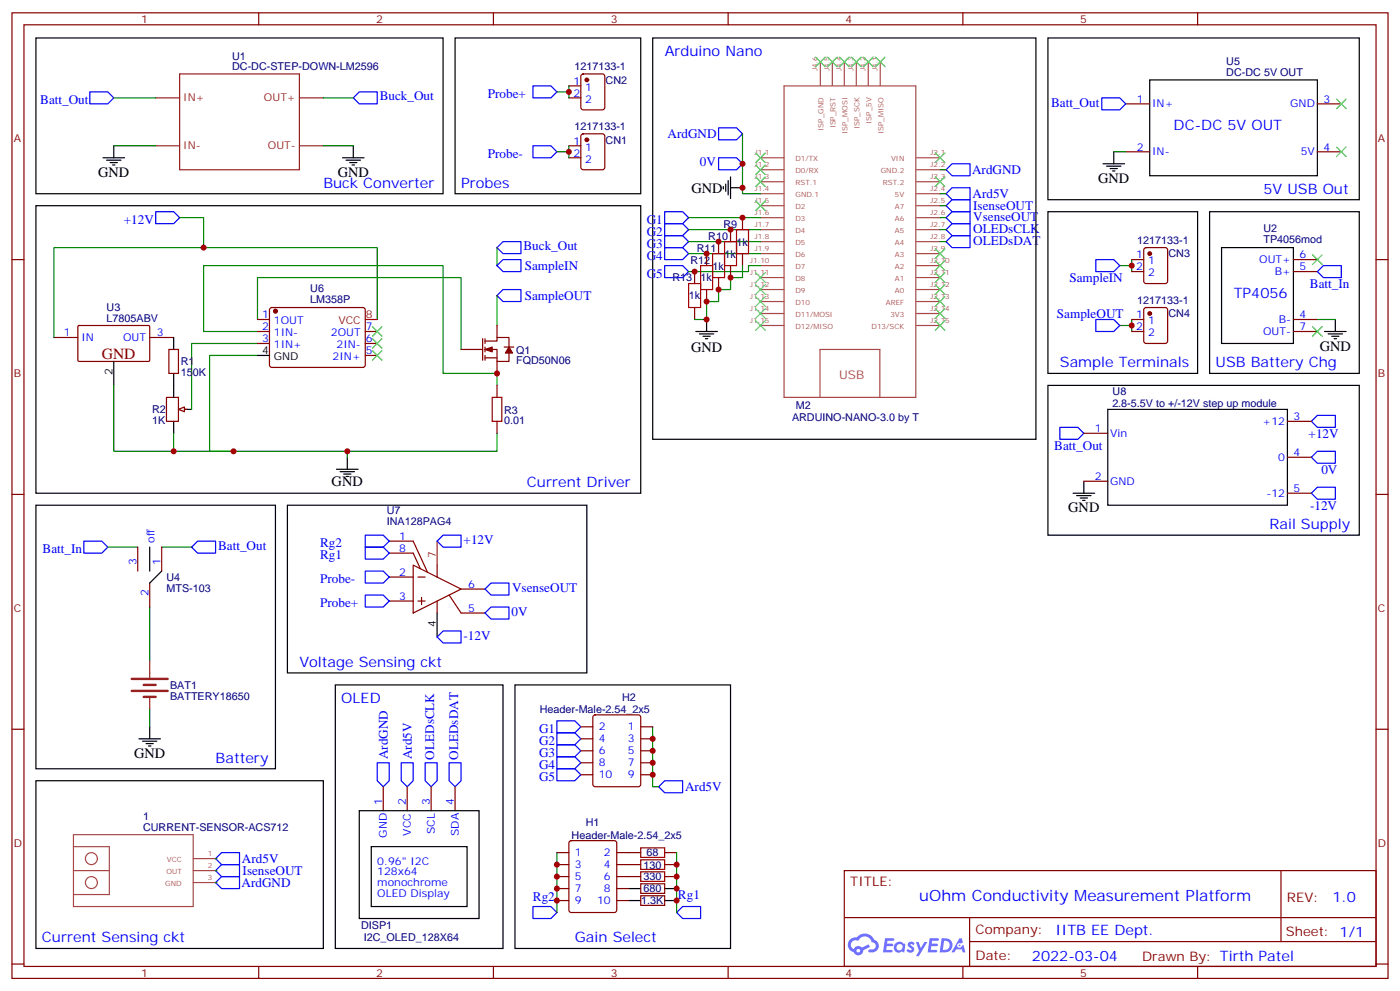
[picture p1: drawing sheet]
<svg xmlns="http://www.w3.org/2000/svg" width="412mm" height="292mm" viewBox="0 0 412 292" stroke-linecap="round" stroke-linejoin="round" font-family="sans-serif">
<g fill="none" stroke="#870000" stroke-width=".35">
<path d="M3.5 3.8h405.4v284.3h-405.4zM7.1 7.3h398.2v277.3h-398.2zM76.2 3.8v3.5M145.3 3.8v3.5M214.5 3.8v3.5M283.6 3.8v3.5M352.8 3.8v3.5M3.5 76.4h3.6M405.3 76.4h3.6M3.5 145.6h3.6M405.3 145.6h3.6M3.5 214.7h3.6"/>
<path d="M405.3 214.7h3.6M248.7 256.4h156.6v28.2h-156.6zM377.3 256.4v20.9M248.7 270.2h156.5M285.6 277.3h119.6M285.6 270.2v14.1M3.5 283.9h3.6M76.2 284.6v3.5M145.3 284.6v3.5M214.5 284.6v3.5M283.6 284.6v3.5M352.8 284.6v3.5"/>
<path d="M405.3 283.9h3.6"/>
</g>
<g fill="#5487ff">
<path d="M267.7 277.5a1.22 1.22 0 0 1 1.7 .3l-.4 .6a.47 .47 0 0 0-.3-.4 .47 .47 0 0 0-.5 .2l.1 .2a1.14 1.14 0 0 1 .8 1.7 1.14 1.14 0 0 1-1.9 0l-.2-.2 .5-.5 .7 .4a.29 .29 0 0 0 .3-.2 .29 .29 0 0 0-.2-.4 1.04 1.04 0 0 1-.6-1.7z"/>
<path d="M260.7 276.3h2.4l.3 .2-.2 .5h-1.8l-.1 .9h1.5l.3 .4-.3 .3h-1.6l-.2 1.1 1.7 .1 .2 .3-.2 .3h-2.6z"/>
<path d="M273.8 276.3h2.4l.3 .2-.1 .5h-1.8l-.2 .9h1.6l.3 .4-.4 .3h-1.6l-.1 1.1 1.7 .1 .2 .3-.2 .3h-2.6z"/>
<path d="M282.6 276.3h.7l.3 1.2-.6 .4a.69 .69 0 0 0-1 .2 .69 .69 0 0 0 .4 1 .69 .69 0 0 0 .9-.6l.5-.3 .6 2.2h-.8l-.2-.8h-1.8l-.5 .8h-.8z"/>
<path d="M269.8 277.4h.8l.6 1.8 1.1-1.8h.9l-2.6 4.2h-.8l.9-1.6z"/>
<path d="M277.4 276.3l-.6 4.1h1.3a2.11 2.11 0 0 0 2.5-2.1 2.11 2.11 0 0 0-2.5-2zM278.1 277a1.39 1.39 0 0 1 1.7 1.4 1.39 1.39 0 0 1-1.8 1.3h-.3z"/>
<path d="M263.7 277.9a1.54 1.54 0 0 0-.1 2.2 1.54 1.54 0 0 0 2.2 .1l.6 .2 .3-2.3-.2-.2h-.4a1.49 1.49 0 0 0-2.4 0zM264 278.9a.94 .94 0 0 1 1.8 0 .94 .94 0 0 1-1.8 0z"/>
<path d="M250.4 276.7a2.18 2.18 0 0 0 1.1 3.7 1.44 1.44 0 0 0 1.6 .9 1.44 1.44 0 0 0 1.2-1.5l2-1-.5-.7-1.9 .9a1.47 1.47 0 0 0-2.4 .5 1.39 1.39 0 0 1-.7-2 1.39 1.39 0 0 1 2-.4 2.12 2.12 0 0 1 2.2-1.3 2.12 2.12 0 0 1 1.9 1.7 1.14 1.14 0 0 1 1.1 1.4 1.14 1.14 0 0 1-1.7 .7 .43 .43 0 0 0-.5 .4 .43 .43 0 0 0 .4 .5 1.98 1.98 0 0 0 2.5-1.3 1.98 1.98 0 0 0-1.2-2.5 3.1 3.1 0 0 0-5.3-.7l-.9 .1zM252.3 280a.55 .55 0 0 1 1.1 0 .55 .55 0 0 1-1.1 0z"/>
<circle cx="282.6" cy="278.4" r=".26"/>
</g>
<g fill="none" stroke="#000" stroke-width=".35">
<path d="M10.6 11.2h119.9v45.8h-119.9zM30.3 46.5h6.4M31.4 47.2h4.2M32.5 47.9h2.1M33.2 48.6h.7M33.5 42.9v3.6M100.9 46.5h6.3M102 47.2h4.2M103 47.9h2.1M103.7 48.6h.7M104.1 42.9v3.6M51.2 113.5v3.5"/>
<path d="M51.2 124.1v3.5M52.9 120.5h3.5M98.8 201.7h49.4v77.6h-49.4zM105.8 238.7h35.3v31.8h-35.3zM109.4 249.3h28.2v17.6h-28.2z"/>
</g>
<path d="M26.5 27.1h5.2l1.8 1.7-1.8 1.8h-5.2zM104.1 28.8l1.7-1.7h5.3v3.5h-5.3zM111.1 224.6h3.6v5.3l-1.8 1.8-1.8-1.8zM118.2 224.6h3.5v5.3l-1.8 1.8-1.7-1.8zM125.2 224.6h3.6v5.3l-1.8 1.8-1.8-1.8zM132.3 224.6h3.5v5.3l-1.7 1.8-1.8-1.8z" fill="none" stroke="#00f" stroke-width=".35"/>
<path d="M49 117h3.6v7.1h-3.6zM53.3 120.5h1.7M112.9 231.7v7M119.9 231.7v7M127 231.7v7M134.1 231.7v7" fill="none" stroke="#870000" stroke-width=".35"/>
<path d="M75.8 97.6h-15.8v-19.4h70.5v31.8h15.9v3.5M75.8 94.1v-12.4h60v21.2M75.8 104.7h-14.1v28.2h84.7v-5.3" fill="none" stroke="#008700" stroke-width=".35"/>
<path d="M52.6 120.5l1.7-.7v1.4z" fill="#f0f0f0" stroke="#870000" stroke-width=".35"/>
<g fill="none" stroke="#008700" stroke-width=".35">
<path d="M33.5 28.8h12.4M95.2 28.8h8.9M167.6 25.3v1.8h-3.6M167.6 27.1v1.7M218.7 39.4v17.6h5.3M33.5 42.9h12.4M95.2 42.9h8.9M167.6 42.9v1.8h-3.6M167.6 44.7v1.8M276.9 57h1.8M276.9 50h1.8M328.1 44.7h3.5"/>
<path d="M52.9 64.1h7.1v8.8M146.4 72.9v5.3M202.8 64.1h21.2M202.8 71.2h21.2M202.8 67.6h21.2M202.8 74.7h21.2M218.7 78.2v3.5h-3.5v3.6h-3.5v3.5h-3.6v5.3h-3.5M224 78.2h-3.5v1.8h-17.7M276.9 60.6h1.8M276.9 64.1h1.8M276.9 71.2h1.8M276.9 67.6h1.8"/>
<path d="M333.4 76.4v1.8h-3.6M333.4 78.2v1.8M111.1 94.1v-21.2h-95.2v26.5M146.4 87v8.8M333.4 94.1v1.7h-3.6M333.4 95.8v1.8M388.1 94.1h5.2M33.5 113.5v19.4h17.7M75.8 101.1h-19.4v19.4M51.2 127.6v5.3h17.6M102.3 132.9v1.8M31.7 161.1h8.9"/>
<path d="M44.1 178.8v15.8M47.6 161.1h8.8M44.1 208.7v5.3M192.3 214v17.7h1.7M63.5 259.9h.4M63.5 256.4h.4M63.5 252.8h.4M164 251.1v17.6M199.3 251.1v17.6"/>
</g>
<g fill="none" stroke="#870000" stroke-width=".35">
<path d="M167.6 25.3h3.5M167.6 28.8h3.5M171.3 39.6l.5-.2h5.6l.7 .4 .1 9.5-.5 .6-5.9 .1-.6-.5-.1-9.4zM171.3 22l.5-.2h5.6l.7 .4 .1 9.4-.5 .7h-5.9l-.6-.4-.1-9.4zM331.6 30.6h7.1M388.1 30.6h7M167.6 42.9h3.5M167.6 46.5h3.5M331.6 44.7h7.1M388.1 44.7h7M204.6 80v3.5M208.1 74.7v3.5"/>
<path d="M211.7 71.2v3.5M215.2 67.6v3.6M215.2 78.2v3.5M218.7 64.1v3.5M218.7 74.7v3.5M333.4 76.4h3.5M333.4 80h3.5M337.1 73.1l.5-.2h5.7l.6 .5 .1 9.4-.5 .6-5.9 .1-.6-.5-.1-9.4zM381 76.4h7.1M381 80h7.1M15.9 99.4h7M23 96l.3-.2 20.6 .1 .2 .3-.1 10.1-.3 .1h-20.6l-.2-.3z"/>
<path d="M44.1 99.4h7.1M75.8 94.1h3.6M75.8 97.6h3.6M79.6 90.8l.5-.2h27.1l.4 .7-.1 16.5-.6 .4-27.1-.1-.4-.6v-16.2zM107.6 97.6h3.5M142.2 99.7v6.4M142.9 99.7v1.4M146.4 95.8v3.6M204.6 90.6v3.5M208.1 85.3v3.5M211.7 81.7v3.6M333.4 94.1h3.5"/>
<path d="M333.4 97.6h3.5M337.1 90.8l.5-.2h5.7l.6 .4 .1 9.4-.5 .7h-5.9l-.6-.4-.1-9.4zM381 94.1h7.1M381 97.6h7.1M49.7 102.9h2.9v7.1h-2.9zM75.8 101.1h3.6M107.6 101.1h3.5M107.6 104.7h3.5M135.8 102.9h6.4M142.9 102.9h3.5v3.5h3.5v-2.4M142.9 100.4h3.5v-1h3.5v2.8M142.9 102.2v1.4"/>
<path d="M142.9 104.7v1.4M142.9 105.4h3.5M146.4 106.4v3.6M146.4 113.5v3.5M148.5 102.2h2.8M146.4 124.1v3.5M319.3 127.6h7M379.2 124.1h7.1M379.2 134.7h7.1M114.7 159.3h7l4.2 9.2M319.3 141.7h7M379.2 145.2h7.1"/>
<path d="M40.6 161.1v7.1M44.1 171.7v7.1M47.6 161.1v7.1M114.7 169.9h7M114.7 177h7M114.7 162.9h7l2.1 4.6M121.7 166.4l14.1 7.1-14.1 7zM123.1 169.9h2.1M123.1 177h2.1M124.2 175.9v2.1M128.8 166.4v3.5M128.8 177v3.5"/>
<path d="M132.3 175.2l3.5 5.3h7.1M135.8 173.5h7.1M171.1 217.6h3.5M171.1 214h3.5M174.9 210.7l.4-.2h12.7l.7 .4v20.1l-.4 .6-13 .1-.6-.5-.1-20zM188.7 217.6h3.6M188.7 214h3.6M171.1 228.1h3.5M171.1 224.6h3.5M171.1 221.1h3.5M188.7 228.1h3.6M188.7 224.6h3.6"/>
<path d="M188.7 221.1h3.6M164 258.1h3.6M164 251.1h3.6M164 254.6h3.6M167.8 247.8l.5-.3h12.7l.6 .5 .1 20-.5 .7h-12.9l-.7-.5v-20zM181.7 258.1h7M181.7 251.1h7M181.7 254.6h7M195.8 258.1h3.5M195.8 251.1h3.5M195.8 254.6h3.5M164 265.2h3.6"/>
<path d="M164 261.7h3.6M181.7 265.2h3.5M181.7 261.7h3.5M188.7 260.2h7.1v2.9h-7.1zM188.7 263.8h7.1v2.8h-7.1z"/>
</g>
<g fill="none" stroke="#000" stroke-width=".35">
<path d="M134.1 11.2h54.6v45.8h-54.6zM192.3 11.2h112.9v118.2h-112.9zM308.7 11.2h91.7v47.6h-91.7zM338.7 23.5h49.4v28.3h-49.4zM213.1 54.9v.7M213.8 54.2v2.1M214.5 53.2v4.2M215.2 55.3h3.5M215.2 52.1v6.4M324.9 48.2h6.4M326 48.9h4.2M327 49.6h2.1"/>
<path d="M327.7 50.3h.7M328.1 44.7v3.5M10.6 60.6h178.1v84.6h-178.1zM308.7 62.3h44.1v47.7h-44.1zM356.3 62.3h44.1v47.7h-44.1zM359.8 72.9h21.2v28.2h-21.2zM51.2 99.4v3.5M205 97.6h6.3M206 98.3h4.3M207.1 99h2.1M207.8 99.7h.7M208.1 94.1v3.5"/>
<path d="M390.2 97.6h6.3M391.2 98.3h4.3M392.3 99h2.1M393 99.7h.7M393.3 94.1v3.5M33.5 106.4v7.1M51.2 110v3.5M75.8 104.7h3.6M308.7 113.5h91.7v44.1h-91.7zM99.1 138.2h6.4M100.2 138.9h4.2M101.2 139.6h2.2"/>
<path d="M102.3 134.7v3.5M326.3 120.5h52.9v28.3h-52.9zM10.6 148.8h70.5v77.6h-70.5zM84.7 148.8h88.2v49.4h-88.2zM102 140.3h.7M316.1 145.2h6.3M317.1 145.9h4.3M318.2 146.6h2.1M318.9 147.4h.7M319.3 141.7v3.5M44.1 161.1v7.1M47.6 168.2l-3.5 3.5"/>
<path d="M128.8 180.5v7.1M40.9 217.6h6.4M42 218.3h4.2M43 219h2.2M43.7 219.7h.7M44.1 214v3.6M151.7 201.7h63.5v77.6h-63.5zM10.6 229.9h84.6v49.4h-84.6zM185.2 261.7h3.5M185.2 265.2h3.5M195.8 261.7h3.5M195.8 265.2h3.5"/>
</g>
<g fill="none" stroke="#00f" stroke-width=".35">
<path d="M157 25.3h5.3l1.7 1.8-1.7 1.7h-5.3zM211.7 37.6h5.3l1.7 1.8-1.7 1.8h-5.3zM324.6 28.8h5.2l1.8 1.8-1.8 1.7h-5.2zM157 42.9h5.3l1.7 1.8-1.7 1.8h-5.3zM211.7 46.5h5.3l1.7 1.7-1.7 1.8h-5.3zM278.7 50l1.8-1.8h5.3v3.6h-5.3zM280.5 55.3h5.3v3.5h-5.3l-1.8-1.8zM45.9 62.3h5.3l1.7 1.8-1.7 1.8h-5.3zM146.4 72.9l1.8-1.7h5.3v3.5h-5.3zM146.4 78.2l1.8-1.8h5.3v3.6h-5.3zM195.8 62.3h5.3l1.7 1.8-1.7 1.8h-5.3zM195.8 65.9h5.3l1.7 1.7-1.7 1.8h-5.3z"/>
<path d="M195.8 69.4h5.3l1.7 1.8-1.7 1.7h-5.3zM195.8 72.9h5.3l1.7 1.8-1.7 1.7h-5.3zM195.8 78.2h5.3l1.7 1.8-1.7 1.7h-5.3zM278.7 60.6l1.8-1.8h5.3v3.5h-5.3zM278.7 64.1l1.8-1.8h5.3v3.6h-5.3zM278.7 67.6l1.8-1.7h5.3v3.5h-5.3zM278.7 71.2l1.8-1.8h5.3v3.5h-5.3zM322.8 76.4h5.3l1.7 1.8-1.7 1.8h-5.3zM388.1 80l1.7-1.8h5.3v3.5h-5.3zM146.4 87l1.8-1.7h5.3v3.5h-5.3zM322.8 94.1h5.3l1.7 1.7-1.7 1.8h-5.3zM312.2 125.8h5.3l1.8 1.8-1.8 1.8h-5.3z"/>
<path d="M386.3 134.7l1.8-1.8h5.2v3.5h-5.2zM388.1 122.3h5.2v3.5h-5.2l-1.8-1.7zM24.7 159.3h5.3l1.7 1.8-1.7 1.8h-5.3zM107.6 157.6h5.3l1.8 1.7-1.8 1.8h-5.3zM128.8 159.3l1.7-1.7h5.3v3.5h-5.3zM388.1 143.5h5.2v3.5h-5.2l-1.8-1.8zM56.4 161.1l1.8-1.8h5.3v3.6h-5.3zM107.6 175.2h5.3l1.8 1.8-1.8 1.8h-5.3zM107.6 168.2h5.3l1.8 1.7-1.8 1.8h-5.3zM107.6 161.1h5.3l1.8 1.8-1.8 1.7h-5.3zM144.6 171.7h5.3v3.5h-5.3l-1.7-1.7zM128.8 187.6l1.7-1.8h5.3v3.5h-5.3z"/>
<path d="M142.9 180.5l1.7-1.7h5.3v3.5h-5.3zM164 212.3h5.3l1.8 1.7-1.8 1.8h-5.3zM164 215.8h5.3l1.8 1.8-1.8 1.7h-5.3zM164 219.3h5.3l1.8 1.8-1.8 1.7h-5.3zM164 222.8h5.3l1.8 1.8-1.8 1.8h-5.3zM164 226.4h5.3l1.8 1.7-1.8 1.8h-5.3zM195.8 229.9h5.3v3.5h-5.3l-1.8-1.7zM65.3 251.1h5.3v3.5h-5.3l-1.8-1.8zM65.3 254.6h5.3v3.5h-5.3l-1.8-1.7zM65.3 258.1h5.3v3.6h-5.3l-1.8-1.8zM157 266.9h5.3l1.7 1.8-1.7 1.8h-5.3zM199.3 268.7l1.8-1.8h5.3v3.6h-5.3z"/>
</g>
<path d="M107.6 94.1h3.5M128.8 159.3v7.1" fill="none" stroke="#f00" stroke-width=".35"/>
<g fill="#870000" stroke="#870000" stroke-width=".35">
<path d="M149.9 102.2l1.1 1.8h-2.1z"/>
<path d="M142.9 102.9l2.1-.7v1.4z"/>
<circle cx="172.9" cy="41.2" r=".53"/>
<circle cx="172.9" cy="23.5" r=".53"/>
<circle cx="81.1" cy="91.6" r=".53"/>
<circle cx="338.7" cy="74.7" r=".53"/>
<circle cx="338.7" cy="92.3" r=".53"/>
</g>
<g fill="none" stroke="#a64a4a" stroke-width=".35">
<path d="M241.7 18.2v7M245.2 18.2v7M248.7 18.2v7M252.2 18.2v7M255.8 18.2v7M259.3 18.2v7M231 25.3h38.8v91.7h-38.8zM224 46.5h7M224 50h7M224 53.5h7M224 57h7M270 46.5h6.9"/>
<path d="M270 50h6.9M270 53.5h6.9M270 57h6.9M224 60.6h7M224 64.1h7M224 67.6h7M224 71.2h7M224 74.7h7M224 78.2h7M270 60.6h6.9M270 64.1h6.9M270 67.6h6.9"/>
<path d="M270 71.2h6.9M270 74.7h6.9M270 78.2h6.9M224 81.7h7M224 85.3h7M224 88.8h7M224 92.3h7M224 95.8h7M270 81.7h6.9M270 85.3h6.9M270 88.8h6.9M270 92.3h6.9"/>
<path d="M270 95.8h6.9M241.5 117v-14.1h17.7v14.1M21.6 245.8h35.3v21.1h-35.3zM21.6 256.4h10.6M21.6 249.3h10.6v14.1h-10.6M56.9 252.8h7M56.9 256.4h7M56.9 259.9h7"/>
<circle cx="26.9" cy="259.9" r="1.76"/>
<circle cx="26.9" cy="252.8" r="1.76"/>
</g>
<g fill="none" stroke="#3c3" stroke-width=".35">
<path d="M240.2 16.8l2.9 2.8M243.1 16.8l-2.9 2.8M243.8 16.8l2.8 2.8M246.6 16.8l-2.8 2.8M247.3 16.8l2.8 2.8M250.1 16.8l-2.8 2.8M250.8 16.8l2.8 2.8M253.6 16.8l-2.8 2.8M254.4 16.8l2.8 2.8M257.2 16.8l-2.8 2.8M257.9 16.8l2.8 2.8M260.7 16.8l-2.8 2.8"/>
<path d="M393.7 29.2l2.8 2.8M396.5 29.2l-2.8 2.8M222.6 59.2l2.8 2.8M222.6 45l2.8 2.9M222.6 48.6l2.8 2.8M222.6 52.1l2.8 2.8M225.4 48.6l-2.8 2.8M225.4 52.1l-2.8 2.8M225.4 59.2l-2.8 2.8M225.4 45l-2.8 2.9M275.5 45l2.8 2.9M275.5 52.1l2.8 2.8"/>
<path d="M278.3 45l-2.8 2.9M278.3 52.1l-2.8 2.8M393.7 43.3l2.8 2.8M396.5 43.3l-2.8 2.8M275.5 73.3l2.8 2.8M275.5 76.8l2.8 2.8M278.3 73.3l-2.8 2.8M278.3 76.8l-2.8 2.8M386.6 75l2.9 2.9M389.5 75l-2.9 2.9M109.7 96.2l2.8 2.8M109.7 99.7l2.8 2.9"/>
<path d="M112.5 96.2l-2.8 2.8M112.5 99.7l-2.8 2.9M222.6 94.4l2.8 2.9M222.6 90.9l2.8 2.8M222.6 87.4l2.8 2.8M222.6 83.9l2.8 2.8M222.6 80.3l2.8 2.8M225.4 94.4l-2.8 2.9M225.4 90.9l-2.8 2.8M225.4 87.4l-2.8 2.8M225.4 83.9l-2.8 2.8M225.4 80.3l-2.8 2.8"/>
<path d="M275.5 80.3l2.8 2.8M275.5 83.9l2.8 2.8M275.5 87.4l2.8 2.8M275.5 90.9l2.8 2.8M275.5 94.4l2.8 2.9M278.3 80.3l-2.8 2.8M278.3 83.9l-2.8 2.8M278.3 87.4l-2.8 2.8M278.3 90.9l-2.8 2.8M278.3 94.4l-2.8 2.9M386.6 96.2l2.9 2.8M389.5 96.2l-2.9 2.8"/>
<path d="M109.7 103.3l2.8 2.8M112.5 103.3l-2.8 2.8"/>
</g>
<path d="M206.4 78.2h3.5v7.1h-3.5zM209.9 74.7h3.5v7h-3.5zM213.4 71.2h3.6v7h-3.6zM217 67.6h3.5v7.1h-3.5zM202.8 83.5h3.6v7.1h-3.6zM145 117h2.8v7.1h-2.8zM188.7 256.7h7.1v2.8h-7.1zM188.7 249.7h7.1v2.8h-7.1zM188.7 253.2h7.1v2.8h-7.1z" fill="none" stroke="#a10000" stroke-width=".35"/>
<path d="M38.8 199.9h10.6M38.8 203.4h10.6M42.3 201.7h3.6M42.3 205.2h3.6" fill="none" stroke="#8c2424" stroke-width=".71"/>
<path d="M45.9 28.8h7M52.9 21.8h35.3v28.2h-35.3zM88.2 28.8h7M45.9 42.9h7M88.2 42.9h7M44.1 194.6v5M44.1 205.2v3.5" fill="none" stroke="#8c2424" stroke-width=".35"/>
<g fill="#c00">
<circle cx="146.4" cy="110" r=".88"/>
<circle cx="51.2" cy="132.9" r=".88"/>
<circle cx="60" cy="72.9" r=".88"/>
<circle cx="167.6" cy="44.7" r=".88"/>
<circle cx="167.6" cy="27.1" r=".88"/>
<circle cx="102.3" cy="132.9" r=".88"/>
<circle cx="333.4" cy="78.2" r=".88"/>
<circle cx="333.4" cy="95.8" r=".88"/>
<circle cx="68.8" cy="132.9" r=".88"/>
<circle cx="199.3" cy="258.1" r=".88"/>
<circle cx="199.3" cy="261.7" r=".88"/>
<circle cx="199.3" cy="265.2" r=".88"/>
<circle cx="199.3" cy="254.6" r=".88"/>
<circle cx="164" cy="265.2" r=".88"/>
<circle cx="164" cy="261.7" r=".88"/>
<circle cx="164" cy="258.1" r=".88"/>
<circle cx="164" cy="254.6" r=".88"/>
<circle cx="192.3" cy="228.1" r=".88"/>
<circle cx="192.3" cy="224.6" r=".88"/>
<circle cx="192.3" cy="221.1" r=".88"/>
<circle cx="192.3" cy="217.6" r=".88"/>
<circle cx="218.7" cy="48.2" r=".88"/>
<circle cx="218.7" cy="55.3" r=".88"/>
<circle cx="215.2" cy="67.6" r=".88"/>
<circle cx="211.7" cy="71.2" r=".88"/>
<circle cx="208.1" cy="74.7" r=".88"/>
<circle cx="218.7" cy="64.1" r=".88"/>
<circle cx="204.6" cy="80" r=".88"/>
<circle cx="215.2" cy="81.7" r=".88"/>
<circle cx="211.7" cy="85.3" r=".88"/>
<circle cx="208.1" cy="88.8" r=".88"/>
<circle cx="208.1" cy="94.1" r=".88"/>
</g>
<text font-size="4.6" fill="#800" x="30" y="105.7">GND</text>
<text font-size="4.6" fill="#00f" x="270.8" y="265.4">uOhm Conductivity Measurement Platform</text>
<g font-size="4.2" fill="#00f">
<text x="195.8" y="16.5">Arduino Nano</text>
<text x="345.7" y="38.3">DC-DC 5V OUT</text>
<text x="95.2" y="55.3">Buck Converter</text>
<text x="135.8" y="55.3">Probes</text>
<text x="372.2" y="57">5V USB Out</text>
<text x="363.4" y="87.7">TP4056</text>
<text x="312.2" y="108.2">Sample Terminals</text>
<text x="358.1" y="108.2">USB Battery Chg</text>
<text x="155.2" y="143.5">Current Driver</text>
<text x="373.9" y="155.8">Rail Supply</text>
<text x="88.2" y="196.4">Voltage Sensing ckt</text>
<text x="100.5" y="207">OLED</text>
<text x="63.5" y="224.6">Battery</text>
<text x="392.5" y="265.6">1.0</text>
<text x="310.9" y="275.2">IITB EE Dept.</text>
<text x="12.3" y="277.5">Current Sensing ckt</text>
<text x="169.3" y="277.5">Gain Select</text>
<text x="304" y="283">2022-03-04</text>
</g>
<g font-size="4.2">
<text x="28.9" y="52.1">GND</text>
<text x="99.5" y="52.1">GND</text>
<text x="323.5" y="53.9">GND</text>
<text x="203.7" y="56.7">GND</text>
<text x="203.6" y="103.7">GND</text>
<text x="388.8" y="103.3">GND</text>
<text x="97.7" y="143.1">GND</text>
<text x="314.7" y="150.9">GND</text>
<text x="39.5" y="223.2">GND</text>
</g>
<g font-size="3.9" fill="#00f">
<text x="111.9" y="29.6">Buck_Out</text>
<text x="143.7" y="28.8">Probe+</text>
<text x="11.9" y="30.7">Batt_Out</text>
<text x="309.6" y="31.4">Batt_Out</text>
<text x="196.7" y="40.7">ArdGND</text>
<text x="143.7" y="46.5">Probe-</text>
<text x="206.2" y="49">0V</text>
<text x="286.4" y="51.3">ArdGND</text>
<text x="286.5" y="58.4">Ard5V</text>
<text x="36.5" y="65.9">+12V</text>
<text x="190.5" y="65.9">G1</text>
<text x="286.7" y="61.9">IsenseOUT</text>
<text x="286.7" y="65">VsenseOUT</text>
<text x="190.5" y="69.4">G2</text>
<text x="286.7" y="68.5">OLEDsCLK</text>
<text x="154.2" y="73.7">Buck_Out</text>
<text x="190.5" y="72.9">G3</text>
<text x="190.5" y="76.4">G4</text>
<text x="286.7" y="72">OLEDsDAT</text>
<text x="154.6" y="79.5">SampleIN</text>
<text x="190.5" y="81.7">G5</text>
<text x="315" y="83.1">SampleIN</text>
<text x="154.6" y="88.3">SampleOUT</text>
<text x="385.9" y="84.8">Batt_In</text>
<text x="311.4" y="93.6">SampleOUT</text>
<text x="385.5" y="128.9">+12V</text>
<text x="310.6" y="132.4">Batt_Out</text>
<text x="389.2" y="139.5">0V</text>
<text x="385.9" y="150.1">-12V</text>
<text x="64.2" y="161.9">Batt_Out</text>
<text x="94.3" y="161.1">Rg2</text>
<text x="136.6" y="160.1">+12V</text>
<text x="12.6" y="162.9">Batt_In</text>
<text x="94.3" y="164.6">Rg1</text>
<text x="94.3" y="171.7">Probe-</text>
<text x="94.3" y="178.7">Probe+</text>
<text x="150.9" y="174.3">VsenseOUT</text>
<text x="150.7" y="181.3">0V</text>
<text x="136.6" y="188.4">-12V</text>
<text x="158.8" y="215.8">G1</text>
<text x="158.8" y="219.3">G2</text>
<text x="114.2" y="223.6" transform="rotate(-90 114.2 223.6)">ArdGND</text>
<text x="121.3" y="223.6" transform="rotate(-90 121.3 223.6)">Ard5V</text>
<text x="127.9" y="223.7" transform="rotate(-90 127.9 223.7)">OLEDsCLK</text>
<text x="134.9" y="223.7" transform="rotate(-90 134.9 223.7)">OLEDsDAT</text>
<text x="158.8" y="222.8">G3</text>
<text x="158.8" y="226.4">G4</text>
<text x="158.8" y="229.9">G5</text>
<text x="201.8" y="233">Ard5V</text>
<text x="71.3" y="254.2">Ard5V</text>
<text x="71.5" y="257.7">IsenseOUT</text>
<text x="71.2" y="261.2">ArdGND</text>
<text x="157" y="265.2">Rg2</text>
<text x="199.7" y="264.7">Rg1</text>
</g>
<g font-size="3.9" fill="#800">
<text x="250.5" y="260.9">TITLE:</text>
<text x="379.1" y="265.6">REV:</text>
<text x="287.4" y="275.1">Company:</text>
<text x="378.7" y="275.8">Sheet: 1/1</text>
<text x="287.4" y="282.8">Date:</text>
<text x="336.4" y="282.9">Drawn By: Tirth Patel</text>
</g>
<text font-size="3.5" fill="#a54b4b" x="247.2" y="111.7">USB</text>
<g font-size="3.2" fill="#800">
<text x="41.6" y="6.8">1</text>
<text x="110.8" y="6.8">2</text>
<text x="179.9" y="6.8">3</text>
<text x="249.1" y="6.8">4</text>
<text x="318.2" y="6.8">5</text>
<text x="4.1" y="41.9">A</text>
<text x="405.9" y="41.9">A</text>
<text x="4.1" y="111">B</text>
<text x="405.9" y="111">B</text>
<text x="4.1" y="180.2">C</text>
<text x="405.9" y="180.2">C</text>
<text x="4.1" y="249.3">D</text>
<text x="405.9" y="249.3">D</text>
<text x="41.6" y="287.6">1</text>
<text x="110.8" y="287.6">2</text>
<text x="179.9" y="287.6">3</text>
<text x="249.1" y="287.6">4</text>
<text x="318.2" y="287.6">5</text>
</g>
<g font-size="3.2" fill="#000080">
<text x="68.4" y="17.7">U1</text>
<text x="68.4" y="20.7">DC-DC-STEP-DOWN-LM2596</text>
<text x="169.2" y="20.6">1217133-1</text>
<text x="361.2" y="22.5">DC-DC 5V OUT</text>
<text x="361.2" y="19.3">U5</text>
<text x="178.4" y="24.7">CN2</text>
<text x="169.2" y="38.3">1217133-1</text>
<text x="178.4" y="42.3">CN1</text>
<text x="208.7" y="70.5">R10</text>
<text x="213.1" y="67">R9</text>
<text x="335" y="71.8">1217133-1</text>
<text x="372.2" y="71.6">TP4056mod</text>
<text x="372.2" y="68.4">U2</text>
<text x="203.4" y="77.6">R12</text>
<text x="205.2" y="74.1">R11</text>
<text x="213.4" y="75.8">1k</text>
<text x="217" y="72.3">1k</text>
<text x="344.2" y="75.8">CN3</text>
<text x="198.1" y="82.9">R13</text>
<text x="206.4" y="82.9">1k</text>
<text x="209.9" y="79.4">1k</text>
<text x="91.4" y="89.2">LM358P</text>
<text x="91.4" y="86">U6</text>
<text x="202.9" y="88.2">1k</text>
<text x="335" y="89.4">1217133-1</text>
<text x="31.4" y="94.7">L7805ABV</text>
<text x="31.4" y="91.7">U3</text>
<text x="344.2" y="93.5">CN4</text>
<text x="53.3" y="107.6">R1</text>
<text x="152" y="107.3">FQD50N06</text>
<text x="152" y="104.1">Q1</text>
<text x="53.3" y="110.8">150K</text>
<text x="327.7" y="119.9">2.8-5.5V to +/-12V step up module</text>
<text x="327.7" y="116.4">U8</text>
<text x="44.8" y="124.8">1K</text>
<text x="44.8" y="121.8">R2</text>
<text x="148.5" y="124.8">0.01</text>
<text x="148.5" y="121.8">R3</text>
<text x="233.3" y="123.9">ARDUINO-NANO-3.0 by T</text>
<text x="234.4" y="120.3">M2</text>
<text x="113.9" y="154.5">INA128PAG4</text>
<text x="113.9" y="151.3">U7</text>
<text x="49" y="171.2">U4</text>
<text x="49" y="174.3">MTS-103</text>
<text x="50.1" y="202.8">BAT1</text>
<text x="50.1" y="206">BATTERY18650</text>
<text x="159" y="209.9">Header-Male-2.54_2x5</text>
<text x="183.3" y="206.4">H2</text>
<text x="42.1" y="244.7">CURRENT-SENSOR-ACS712</text>
<text x="42.2" y="241.5">1</text>
<text x="172.5" y="243.3">H1</text>
<text x="168.4" y="246.9">Header-Male-2.54_2x5</text>
<text x="189.5" y="255.7">130</text>
<text x="190.4" y="252.2">68</text>
<text x="189.5" y="259.3">330</text>
<text x="189.5" y="262.8">680</text>
<text x="188.9" y="266.3">1.3K</text>
<text x="106.4" y="273.4">DISP1</text>
<text x="107.2" y="277">I2C_OLED_128X64</text>
</g>
<g font-size="3.2" fill="#8d2323">
<text x="54" y="29.9">IN+</text>
<text x="77.8" y="29.9">OUT+</text>
<text x="54" y="44">IN-</text>
<text x="78.9" y="44">OUT-</text>
</g>
<g font-size="3.2" fill="#00f">
<text x="168.9" y="24.9">1</text>
<text x="168.9" y="28.5">2</text>
<text x="172.4" y="26.7">1</text>
<text x="172.4" y="30.2">2</text>
<text x="334.9" y="30.2">1</text>
<text x="339.4" y="31.6">IN+</text>
<text x="380.1" y="31.6">GND</text>
<text x="389.8" y="30.2">3</text>
<text x="168.9" y="42.6">1</text>
<text x="168.9" y="46.1">2</text>
<text x="172.4" y="44.3">1</text>
<text x="172.4" y="47.9">2</text>
<text x="334.9" y="44.3">2</text>
<text x="339.4" y="45.8">IN-</text>
<text x="383.2" y="45.8">5V</text>
<text x="389.8" y="44.3">4</text>
<text x="334.7" y="76.1">1</text>
<text x="338.2" y="77.9">1</text>
<text x="370.9" y="77.5">OUT+</text>
<text x="382.8" y="76.1">6</text>
<text x="334.7" y="79.6">2</text>
<text x="338.2" y="81.4">2</text>
<text x="375.5" y="81">B+</text>
<text x="382.8" y="79.6">5</text>
<text x="77.2" y="93.7">1</text>
<text x="80.7" y="95.5">1OUT</text>
<text x="334.7" y="93.7">1</text>
<text x="338.2" y="95.5">1</text>
<text x="376.7" y="95.1">B-</text>
<text x="382.8" y="93.7">4</text>
<text x="18.8" y="99">1</text>
<text x="24" y="100.4">IN</text>
<text x="36.3" y="100.4">OUT</text>
<text x="46.2" y="99">3</text>
<text x="77.2" y="97.3">2</text>
<text x="77.2" y="100.8">3</text>
<text x="80.7" y="99">1IN-</text>
<text x="97.5" y="99">2OUT</text>
<text x="107.8" y="100.8">6</text>
<text x="107.8" y="97.3">7</text>
<text x="334.7" y="97.3">2</text>
<text x="338.2" y="99">2</text>
<text x="372.1" y="98.7">OUT-</text>
<text x="382.8" y="97.3">7</text>
<text x="80.7" y="102.6">1IN+</text>
<text x="98" y="106.1">2IN+</text>
<text x="99.1" y="102.6">2IN-</text>
<text x="107.8" y="104.3">5</text>
<text x="371.9" y="125.1">+12</text>
<text x="381" y="123.7">3</text>
<text x="322.5" y="127.2">1</text>
<text x="327" y="128.7">Vin</text>
<text x="376.5" y="135.7">0</text>
<text x="381" y="134.3">4</text>
<text x="322.5" y="141.4">2</text>
<text x="327" y="142.8">GND</text>
<text x="373.1" y="146.3">-12</text>
<text x="381" y="144.9">5</text>
<text x="45.5" y="159.9" transform="rotate(-90 45.5 159.9)">off</text>
<text x="117.6" y="159">1</text>
<text x="40.2" y="166.4" transform="rotate(-90 40.2 166.4)">3</text>
<text x="47.3" y="166.4" transform="rotate(-90 47.3 166.4)">1</text>
<text x="117.6" y="162.5">8</text>
<text x="117.6" y="169.6">2</text>
<text x="137.9" y="173.1">6</text>
<text x="43.7" y="175.5" transform="rotate(-90 43.7 175.5)">2</text>
<text x="117.6" y="176.6">3</text>
<text x="137.9" y="180.2">5</text>
<text x="176.4" y="215.1">2</text>
<text x="185" y="215.1">1</text>
<text x="176.4" y="218.6">4</text>
<text x="185" y="218.6">3</text>
<text x="176.4" y="225.7">8</text>
<text x="176.4" y="222.1">6</text>
<text x="185" y="225.7">7</text>
<text x="185" y="222.1">5</text>
<text x="176.4" y="229.2">10</text>
<text x="185" y="229.2">9</text>
<text x="112.5" y="237" transform="rotate(-90 112.5 237)">1</text>
<text x="119.6" y="237" transform="rotate(-90 119.6 237)">2</text>
<text x="126.6" y="237" transform="rotate(-90 126.6 237)">3</text>
<text x="133.7" y="237" transform="rotate(-90 133.7 237)">4</text>
<text x="128.1" y="245.6" transform="rotate(-90 128.1 245.6)">SCL</text>
<text x="113.9" y="246.7" transform="rotate(-90 113.9 246.7)">GND</text>
<text x="121" y="246" transform="rotate(-90 121 246)">VCC</text>
<text x="135.1" y="246.2" transform="rotate(-90 135.1 246.2)">SDA</text>
<text x="111.1" y="254.6">0.96&quot; I2C</text>
<text x="111.1" y="257.8">128x64</text>
<text x="169.3" y="255.7">3</text>
<text x="169.3" y="252.1">1</text>
<text x="177.9" y="255.7">4</text>
<text x="177.9" y="252.1">2</text>
<text x="111.1" y="260.9">monochrome</text>
<text x="169.3" y="262.7">7</text>
<text x="169.3" y="259.2">5</text>
<text x="177.9" y="262.7">8</text>
<text x="177.9" y="259.2">6</text>
<text x="111.1" y="264.1">OLED Display</text>
<text x="169.3" y="266.2">9</text>
<text x="175.9" y="266.2">10</text>
</g>
<g font-size="3.2" fill="#f00">
<text x="99.7" y="95.5">VCC</text>
<text x="107.8" y="93.7">8</text>
<text x="128.4" y="164.3" transform="rotate(-90 128.4 164.3)">7</text>
</g>
<g font-size="3.2">
<text x="77.2" y="104.3">4</text>
<text x="80.7" y="106.1">GND</text>
<text x="33.2" y="110.6" transform="rotate(-90 33.2 110.6)">2</text>
<text x="128.4" y="184.7" transform="rotate(-90 128.4 184.7)">4</text>
</g>
<g font-size="2.1" fill="#a54b4b">
<text x="240.8" y="21" transform="rotate(-90 240.8 21)">J4.6</text>
<text x="244.4" y="21" transform="rotate(-90 244.4 21)">J4.5</text>
<text x="247.9" y="21" transform="rotate(-90 247.9 21)">J4.4</text>
<text x="251.4" y="21" transform="rotate(-90 251.4 21)">J4.3</text>
<text x="255" y="21" transform="rotate(-90 255 21)">J4.2</text>
<text x="258.5" y="21" transform="rotate(-90 258.5 21)">J4.1</text>
<text x="242.6" y="38.5" transform="rotate(-90 242.6 38.5)">ISP_GND</text>
<text x="246.1" y="37.8" transform="rotate(-90 246.1 37.8)">ISP_RST</text>
<text x="249.6" y="39.4" transform="rotate(-90 249.6 39.4)">ISP_MOSI</text>
<text x="253.2" y="38" transform="rotate(-90 253.2 38)">ISP_SCK</text>
<text x="256.7" y="36.4" transform="rotate(-90 256.7 36.4)">ISP_5V</text>
<text x="260.2" y="39.4" transform="rotate(-90 260.2 39.4)">ISP_MISO</text>
<text x="222.3" y="45.8">J1.1</text>
<text x="234.3" y="47.5">D1/TX</text>
<text x="262.5" y="47.5">VIN</text>
<text x="274" y="45.8">J2.1</text>
<text x="222.3" y="49.3">J1.2</text>
<text x="222.3" y="52.8">J1.3</text>
<text x="234.3" y="51">D0/RX</text>
<text x="259.4" y="51">GND.2</text>
<text x="274" y="49.3">J2.2</text>
<text x="274" y="52.8">J2.3</text>
<text x="222.3" y="56.3">J1.4</text>
<text x="222.3" y="59.9">J1.5</text>
<text x="234.3" y="54.6">RST.1</text>
<text x="234.3" y="58.1">GND.1</text>
<text x="260.1" y="54.6">RST.2</text>
<text x="263.6" y="58.1">5V</text>
<text x="274" y="56.3">J2.4</text>
<text x="274" y="59.9">J2.5</text>
<text x="222.3" y="63.4">J1.6</text>
<text x="234.3" y="61.6">D2</text>
<text x="234.3" y="65.1">D3</text>
<text x="263.6" y="61.6">A7</text>
<text x="263.6" y="65.1">A6</text>
<text x="274" y="63.4">J2.6</text>
<text x="222.3" y="66.9">J1.7</text>
<text x="222.3" y="70.5">J1.8</text>
<text x="234.3" y="68.7">D4</text>
<text x="263.6" y="68.7">A5</text>
<text x="274" y="66.9">J2.7</text>
<text x="274" y="70.5">J2.8</text>
<text x="220.9" y="77.5">J1.10</text>
<text x="222.3" y="74">J1.9</text>
<text x="234.3" y="72.2">D5</text>
<text x="234.3" y="75.7">D6</text>
<text x="263.6" y="72.2">A4</text>
<text x="263.6" y="75.7">A3</text>
<text x="274" y="74">J2.9</text>
<text x="274" y="77.5">J2.10</text>
<text x="220.9" y="81">J1.11</text>
<text x="234.3" y="79.3">D7</text>
<text x="234.3" y="82.8">D8</text>
<text x="263.6" y="79.3">A2</text>
<text x="263.6" y="82.8">A1</text>
<text x="274" y="81">J2.11</text>
<text x="220.9" y="84.6">J1.12</text>
<text x="220.9" y="88.1">J1.13</text>
<text x="234.3" y="86.3">D9</text>
<text x="234.3" y="89.8">D10</text>
<text x="260.9" y="89.8">AREF</text>
<text x="263.6" y="86.3">A0</text>
<text x="274" y="84.6">J2.12</text>
<text x="274" y="88.1">J2.13</text>
<text x="220.9" y="91.6">J1.14</text>
<text x="220.9" y="95.2">J1.15</text>
<text x="234.3" y="93.4">D11/MOSI</text>
<text x="262.3" y="93.4">3V3</text>
<text x="274" y="91.6">J2.14</text>
<text x="274" y="95.2">J2.15</text>
<text x="234.3" y="96.9">D12/MISO</text>
<text x="256.7" y="96.9">D13/SCK</text>
<text x="49" y="257.4">OUT</text>
<text x="49.1" y="253.9">VCC</text>
<text x="61.2" y="252.1">1</text>
<text x="61.2" y="255.7">2</text>
<text x="48.7" y="260.9">GND</text>
<text x="61.2" y="259.2">3</text>
</g>
</svg>
